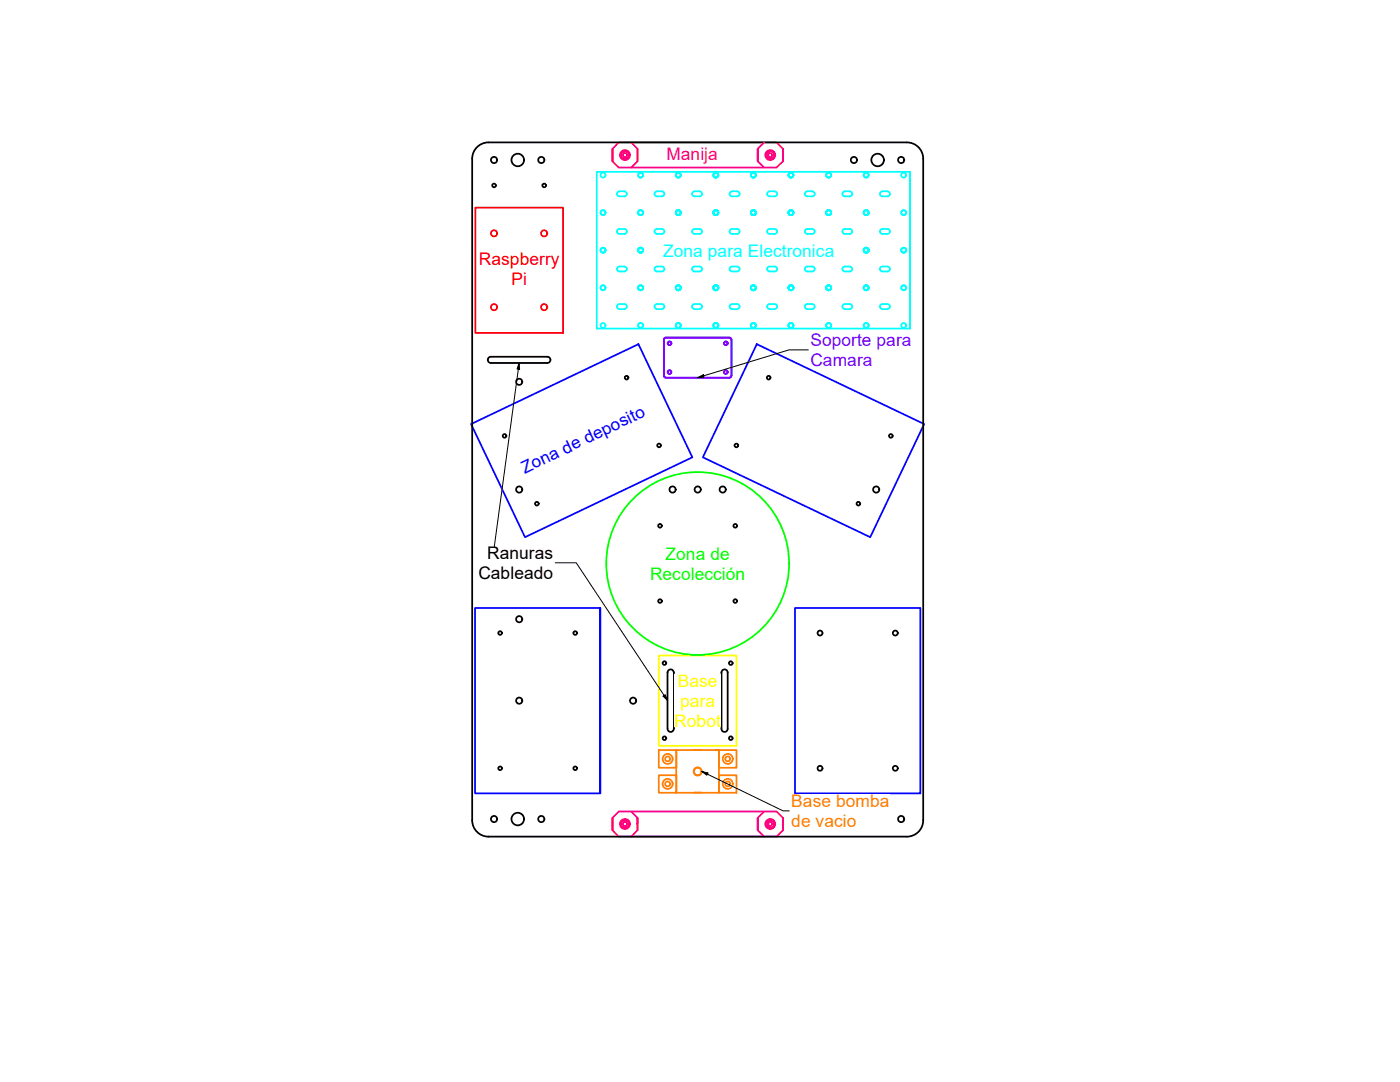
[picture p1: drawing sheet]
<svg xmlns="http://www.w3.org/2000/svg" width="559mm" height="432mm" viewBox="0 0 559 432" stroke-linecap="round" stroke-linejoin="round" font-family="sans-serif">
<!-- layer: Border yellow -->
<path d="M263 261.6h30.9v36h-30.9z" fill="none" stroke="#ff0" stroke-width=".7"/>
<!-- layer: Border Syam -->
<g fill="none" stroke="#0ff" stroke-width=".7">
<path d="M238.2 68.6h125v62.5h-125zM247.2 78.4h2M247.2 76.3h2M247.2 76.4a.98 .98 0 0 0-.9 1 .98 .98 0 0 0 .9 1M249.2 76.4a.98 .98 0 0 1 1 1 .98 .98 0 0 1-1 1M262.2 76.3h2M262.2 76.4a.98 .98 0 0 0-1 1 .98 .98 0 0 0 1 1h2a.98 .98 0 0 0 1-1 .98 .98 0 0 0-1-1M277.2 76.4a.98 .98 0 0 0-1 1 .98 .98 0 0 0 1 1h2a.98 .98 0 0 0 1-1 .98 .98 0 0 0-1-1M277.2 76.3h2M292.2 76.4a.98 .98 0 0 0-1 1 .98 .98 0 0 0 1 1M292.2 78.4h2M292.2 76.3h2"/>
<path d="M294.2 76.4a.98 .98 0 0 1 1 1 .98 .98 0 0 1-1 1M307.2 76.4a.98 .98 0 0 0-1 1 .98 .98 0 0 0 1 1M307.2 78.4h2M307.2 76.3h2M309.2 76.4a.98 .98 0 0 1 1 1 .98 .98 0 0 1-1 1M322.2 76.3h2M322.2 76.4a.98 .98 0 0 0-1 1 .98 .98 0 0 0 1 1h2a.98 .98 0 0 0 1-1 .98 .98 0 0 0-1-1M337.2 76.3h2M337.2 76.4a.98 .98 0 0 0-1 1 .98 .98 0 0 0 1 1h2a.98 .98 0 0 0 1-1 .98 .98 0 0 0-1-1M352.2 76.4a.98 .98 0 0 0-1 1 .98 .98 0 0 0 1 1h2a.98 .98 0 0 0 1-1 .98 .98 0 0 0-1-1M352.2 76.3h2M363.2 68.6v62.5"/>
<path d="M247.2 93.3h2M247.2 91.4h2M247.2 91.4a.98 .98 0 0 0-.9 1 .98 .98 0 0 0 .9 .9M249.2 91.4a.98 .98 0 0 1 1 1 .98 .98 0 0 1-1 .9M261.5 91.7l.7-.3h2a.98 .98 0 0 1 1 .9 .98 .98 0 0 1-1 1h-2.4l-.6-.9zM276.5 91.7l.7-.3h2a.98 .98 0 0 1 1 1 .98 .98 0 0 1-1 .9h-2.4l-.6-.9zM292.2 91.4a.98 .98 0 0 0-1 1 .98 .98 0 0 0 1 .9M292.2 93.3h2M292.2 91.4h2M294.2 91.4a.98 .98 0 0 1 1 1 .98 .98 0 0 1-1 .9M307.2 91.4a.98 .98 0 0 0-1 1 .98 .98 0 0 0 1 .9M307.2 93.3h2"/>
<path d="M307.2 91.4h2M309.2 91.4a.98 .98 0 0 1 1 1 .98 .98 0 0 1-1 .9M321.5 91.7l.7-.3h2a.98 .98 0 0 1 1 .9 .98 .98 0 0 1-1 1h-2.4l-.6-.9zM336.5 91.7l.7-.3h2a.98 .98 0 0 1 1 .9 .98 .98 0 0 1-1 1h-2.4l-.6-.9zM351.5 91.7l.7-.3h2a.98 .98 0 0 1 1 1 .98 .98 0 0 1-1 .9h-2.4l-.6-.9zM247.2 108.3h2M247.2 106.4h2M247.2 106.4a.98 .98 0 0 0-.9 .9 .98 .98 0 0 0 .9 1M249.2 106.4a.98 .98 0 0 1 1 .9 .98 .98 0 0 1-1 1M261.5 106.7l.7-.3h2a.98 .98 0 0 1 1 .9 .98 .98 0 0 1-1 1h-2.4l-.6-1zM276.5 106.7l.7-.3h2a.98 .98 0 0 1 1 1 .98 .98 0 0 1-1 .9h-2.4l-.6-1zM292.2 106.4a.98 .98 0 0 0-1 .9 .98 .98 0 0 0 1 1"/>
<path d="M292.2 108.3h2M292.2 106.4h2M294.2 106.4a.98 .98 0 0 1 1 .9 .98 .98 0 0 1-1 1M307.2 106.4a.98 .98 0 0 0-1 .9 .98 .98 0 0 0 1 1M307.2 108.3h2M307.2 106.4h2M309.2 106.4a.98 .98 0 0 1 1 .9 .98 .98 0 0 1-1 1M321.5 106.7l.7-.3h2a.98 .98 0 0 1 1 .9 .98 .98 0 0 1-1 1h-2.4l-.6-1zM336.5 106.7l.7-.3h2a.98 .98 0 0 1 1 .9 .98 .98 0 0 1-1 1h-2.4l-.6-1zM351.5 106.7l.7-.3h2a.98 .98 0 0 1 1 1 .98 .98 0 0 1-1 .9h-2.4l-.6-1zM247.2 123.4h2M247.2 121.3h2"/>
<path d="M247.2 121.3a.98 .98 0 0 0-.9 1 .98 .98 0 0 0 .9 1M249.2 121.3a.98 .98 0 0 1 1 1 .98 .98 0 0 1-1 1M261.5 121.6l.7-.3h2a1.02 1.02 0 0 1 1 1 1.02 1.02 0 0 1-1 1.1l-2.4-.2-.6-.9zM276.5 121.6l.7-.3h2a1.02 1.02 0 0 1 1 1.1 1.02 1.02 0 0 1-1 1l-2.4-.2-.6-.9zM292.2 121.3a.98 .98 0 0 0-1 1 .98 .98 0 0 0 1 1M292.2 123.4h2M292.2 121.3h2M294.2 121.3a.98 .98 0 0 1 1 1 .98 .98 0 0 1-1 1M307.2 121.3a.98 .98 0 0 0-1 1 .98 .98 0 0 0 1 1M307.2 123.4h2M307.2 121.3h2M309.2 121.3a.98 .98 0 0 1 1 1 .98 .98 0 0 1-1 1"/>
<path d="M321.5 121.6l.7-.3h2a1.02 1.02 0 0 1 1 1 1.02 1.02 0 0 1-1 1.1l-2.4-.2-.6-.9zM336.5 121.6l.7-.3h2a1.02 1.02 0 0 1 1 1 1.02 1.02 0 0 1-1 1.1l-2.4-.2-.6-.9zM351.5 121.6l.7-.3h2a1.02 1.02 0 0 1 1 1.1 1.02 1.02 0 0 1-1 1l-2.4-.2-.6-.9z"/>
<circle cx="240.7" cy="69.9" r=".98"/>
<circle cx="255.7" cy="69.9" r=".98"/>
<circle cx="270.7" cy="69.9" r=".98"/>
<circle cx="285.7" cy="69.9" r=".98"/>
<circle cx="300.7" cy="69.9" r=".98"/>
<circle cx="315.7" cy="69.9" r=".98"/>
<circle cx="330.7" cy="69.9" r=".98"/>
<circle cx="345.7" cy="69.9" r=".98"/>
<circle cx="360.7" cy="69.9" r=".98"/>
<circle cx="240.7" cy="99.9" r=".98"/>
<circle cx="240.7" cy="84.9" r=".98"/>
<circle cx="255.7" cy="99.9" r=".98"/>
<circle cx="255.7" cy="84.9" r=".98"/>
<circle cx="270.7" cy="99.9" r=".98"/>
<circle cx="270.7" cy="84.9" r=".98"/>
<circle cx="285.7" cy="99.9" r=".98"/>
<circle cx="285.7" cy="84.9" r=".98"/>
<circle cx="300.7" cy="99.9" r=".98"/>
<circle cx="300.7" cy="84.9" r=".98"/>
<circle cx="315.7" cy="99.9" r=".98"/>
<circle cx="315.7" cy="84.9" r=".98"/>
<circle cx="330.7" cy="99.9" r=".98"/>
<circle cx="330.7" cy="84.9" r=".98"/>
<circle cx="345.7" cy="99.9" r=".98"/>
<circle cx="345.7" cy="84.9" r=".98"/>
<circle cx="360.7" cy="99.9" r=".98"/>
<circle cx="360.7" cy="84.9" r=".98"/>
<circle cx="240.7" cy="114.8" r=".98"/>
<circle cx="255.7" cy="114.8" r=".98"/>
<circle cx="270.7" cy="114.8" r=".98"/>
<circle cx="285.7" cy="114.8" r=".98"/>
<circle cx="300.7" cy="114.8" r=".98"/>
<circle cx="315.7" cy="114.8" r=".98"/>
<circle cx="330.7" cy="114.8" r=".98"/>
<circle cx="345.7" cy="114.8" r=".98"/>
<circle cx="360.7" cy="114.8" r=".98"/>
<circle cx="240.7" cy="129.9" r=".98"/>
<circle cx="255.7" cy="129.9" r=".98"/>
<circle cx="270.7" cy="129.9" r=".98"/>
<circle cx="285.7" cy="129.9" r=".98"/>
<circle cx="300.7" cy="129.9" r=".98"/>
<circle cx="315.7" cy="129.9" r=".98"/>
<circle cx="330.7" cy="129.9" r=".98"/>
<circle cx="345.7" cy="129.9" r=".98"/>
<circle cx="360.7" cy="129.9" r=".98"/>
</g>
<!-- layer: Border Pink -->
<g fill="none" stroke="#ff0080" stroke-width=".7">
<path d="M244.5 59.4v5zM244.5 59.4l2.5-2.6h62.9l2.6 2.6v5v-5v5l-2.6 2.5h-62.9l-2.5-2.5M252 56.8l2.4 2.6v5M254.4 59.4v5l-2.4 2.5M302.5 59.4v5zM305 56.8l-2.5 2.6M248 61l1.5-.7 1.4 .7v1.7l-1.4 .8-1.5-.8zM302.5 64.4l2.5 2.5M306.1 61l1.4-.7 1.4 .7v1.7l-1.4 .8-1.4-.8zM244.5 326.4l2.5-2.6h62.9l2.6 2.6v4.9v-4.9v4.9l-2.6 2.6h-62.9l-2.5-2.6M244.5 326.4v4.9zM248 328l1.5-.8 1.4 .8v1.7l-1.4 .8-1.5-.8z"/>
<path d="M252 323.8l2.4 2.6M254.4 331.3v-4.9v4.9l-2.4 2.6M302.5 326.4v4.9zM302.5 331.3l2.5 2.6M305 323.8l-2.5 2.6M306.1 328l1.4-.8 1.4 .8v1.7l-1.4 .8-1.4-.8z"/>
<circle cx="249.5" cy="61.9" r="2"/>
<circle cx="249.5" cy="61.9" r=".79"/>
<circle cx="307.4" cy="61.9" r="2"/>
<circle cx="307.4" cy="61.9" r=".79"/>
<circle cx="249.5" cy="328.8" r="2"/>
<circle cx="249.5" cy="328.8" r=".79"/>
<circle cx="307.4" cy="328.8" r="2"/>
<circle cx="307.4" cy="328.8" r=".79"/>
</g>
<!-- layer: Border blue -->
<path d="M302.1 137.4l66.8 31.8-21.6 45.2-66.8-31.9zM188 169.2l66.8-31.8 21.6 45.1-66.9 31.9zM239.6 242.6v74h-50v-74h50v74M317.3 242.6h50v74h-50z" fill="none" stroke="#00f" stroke-width=".7"/>
<!-- layer: Border (ANSI) -->
<g fill="none" stroke="#000" stroke-width=".7">
<path d="M361.9 56.8h-166.9a6.5 6.5 0 0 0-6.5 6.5v264M362 56.8a6.5 6.5 0 0 1 6.5 6.5v264M195.2 142.6l.7-.2h22.6a1.24 1.24 0 0 1 1.2 1.2 1.24 1.24 0 0 1-1.3 1.2h-22.5a1.24 1.24 0 0 1-1.1-.8 1.24 1.24 0 0 1 .4-1.4zM263.8 177.8a.73 .73 0 0 0-1-.7 .73 .73 0 0 0-.3 1.2 .73 .73 0 0 0 1.2-.2l.1-.3M294.6 177.8a.73 .73 0 0 0-1-.7 .73 .73 0 0 0-.2 1.2 .73 .73 0 0 0 1.2-.2v-.3M266.4 268.4v22.5a1.24 1.24 0 0 0 1.3 1.2 1.24 1.24 0 0 0 1.2-1.2M266.4 268.4a1.24 1.24 0 0 1 1.3-1.3 1.24 1.24 0 0 1 1.2 1.3M269 268.4v22.4M288 268.4v22.5a1.24 1.24 0 0 0 1.2 1.2 1.24 1.24 0 0 0 1.2-1.2v-22.5M288 268.4a1.24 1.24 0 0 1 1.2-1.3 1.24 1.24 0 0 1 1.2 1.3M188.5 327.4a6.5 6.5 0 0 0 6.5 6.5h166.9M368.5 327.4a6.5 6.5 0 0 1-6.5 6.5"/>
<circle cx="197.2" cy="63.8" r="1.24"/>
<circle cx="197.2" cy="74" r=".73"/>
<circle cx="206.7" cy="63.8" r="2.51"/>
<circle cx="216.1" cy="63.8" r="1.24"/>
<circle cx="217.2" cy="74" r=".73"/>
<circle cx="340.8" cy="63.8" r="1.24"/>
<circle cx="350.3" cy="63.8" r="2.51"/>
<circle cx="359.7" cy="63.8" r="1.24"/>
<circle cx="207.2" cy="152.4" r="1.24"/>
<circle cx="250.1" cy="150.7" r=".73"/>
<circle cx="306.8" cy="150.7" r=".73"/>
<circle cx="201.4" cy="174" r=".73"/>
<circle cx="355.6" cy="174" r=".73"/>
<circle cx="207.2" cy="195.4" r="1.24"/>
<circle cx="268.4" cy="195.4" r="1.24"/>
<circle cx="278.5" cy="195.4" r="1.24"/>
<circle cx="288.4" cy="195.4" r="1.24"/>
<circle cx="349.7" cy="195.4" r="1.24"/>
<circle cx="214.3" cy="201" r=".73"/>
<circle cx="263.4" cy="209.8" r=".73"/>
<circle cx="293.5" cy="209.8" r=".73"/>
<circle cx="342.6" cy="201" r=".73"/>
<circle cx="207.2" cy="227.1" r="1.24"/>
<circle cx="263.4" cy="239.9" r=".73"/>
<circle cx="293.5" cy="239.9" r=".73"/>
<circle cx="199.6" cy="252.6" r=".73"/>
<circle cx="207.2" cy="247.1" r="1.24"/>
<circle cx="229.6" cy="252.6" r=".73"/>
<circle cx="327.3" cy="252.6" r=".98"/>
<circle cx="357.3" cy="252.6" r=".98"/>
<circle cx="207.2" cy="279.6" r="1.24"/>
<circle cx="252.7" cy="279.6" r="1.24"/>
<circle cx="265.2" cy="264.6" r=".73"/>
<circle cx="278.5" cy="279.6" r=".03"/>
<circle cx="291.7" cy="264.6" r=".73"/>
<circle cx="265.2" cy="294.6" r=".73"/>
<circle cx="291.7" cy="294.6" r=".73"/>
<circle cx="199.6" cy="306.6" r=".73"/>
<circle cx="229.6" cy="306.6" r=".73"/>
<circle cx="327.3" cy="306.6" r=".98"/>
<circle cx="357.3" cy="306.6" r=".98"/>
<circle cx="197.2" cy="326.9" r="1.24"/>
<circle cx="206.7" cy="326.9" r="2.51"/>
<circle cx="216.1" cy="326.9" r="1.24"/>
<circle cx="340.8" cy="326.9" r="1.24"/>
<circle cx="350.3" cy="326.9" r="2.51"/>
<circle cx="359.7" cy="326.9" r="1.24"/>
</g>
<!-- layer: Border violet -->
<g fill="none" stroke="#8000ff" stroke-width=".7">
<path d="M291.9 135.5l-.2-.5-.5-.3-25.8 .1-.4 .7v14.5l.2 .5 .5 .2M292 135.5v14.5M265.7 150.7h25.5M291.9 150l-.2 .5-.5 .2"/>
<circle cx="267.2" cy="137" r=".73"/>
<circle cx="289.7" cy="137" r=".73"/>
<circle cx="267.2" cy="148.5" r=".73"/>
<circle cx="289.7" cy="148.5" r=".73"/>
</g>
<!-- layer: Border red -->
<g fill="none" stroke="#f00" stroke-width=".7">
<path d="M189.7 82.9h35v49.9h-35zM198.4 122.6a1.24 1.24 0 0 0-1.7-1.1 1.24 1.24 0 0 0-.3 2 1.24 1.24 0 0 0 2-.5v-.4M218.4 122.6a1.24 1.24 0 0 0-1.7-1.1 1.24 1.24 0 0 0-.3 2 1.24 1.24 0 0 0 2-.5v-.4"/>
<circle cx="197.2" cy="93.1" r="1.24"/>
<circle cx="217.2" cy="93.1" r="1.24"/>
</g>
<!-- layer: Border Orange -->
<g fill="none" stroke="#ff8000" stroke-width=".7">
<path d="M263 299.3h6.9v7.1h-6.9zM277 299.3h3M285.4 299.3h1.6v17.1h-17.1v-17.1h17.1v1.6M287 299.3h6.9v7.1h-6.9zM263 309.4h6.9v7h-6.9zM277 316.4h3M287 309.4h6.9v7h-6.9z"/>
<circle cx="266.5" cy="312.8" r="2"/>
<circle cx="266.5" cy="302.9" r="2"/>
<circle cx="266.5" cy="302.9" r=".98"/>
<circle cx="266.5" cy="312.8" r=".98"/>
<circle cx="278.5" cy="307.9" r="1.62"/>
<circle cx="278.5" cy="307.9" r="1.49"/>
<circle cx="290.5" cy="312.8" r="2"/>
<circle cx="290.5" cy="302.9" r="2"/>
<circle cx="290.5" cy="302.9" r=".98"/>
<circle cx="290.5" cy="312.8" r=".98"/>
</g>
<!-- layer: Border green -->
<circle cx="278.5" cy="224.9" r="36.5" fill="none" stroke="#0f0" stroke-width=".7"/>
<!-- layer: Symbol (ANSI) -->
<g fill="#fff">
<path d="M259.5 218.4h38v12.9h-38z" fill-rule="evenodd"/>
<path d="M264.7 97.7h68.4v6.4h-68.4z" fill-rule="evenodd"/>
<path d="M269.1 269.2h18.7v20.8h-18.7z" fill-rule="evenodd"/>
</g>
<path d="M322.6 139.6h-7.7l-36.5 11.1M278.4 150.7l2.3-1.2 .3 1zM280.1 307.8l2.5 .7-.5 .9zM280.1 307.8l32.4 15.8h2.5" fill="none" stroke="#000" stroke-width=".4"/>
<path d="M278.4 150.7l2.3-1.2 .3 1zM280.1 307.8l2.5 .7-.5 .9z" fill="#000"/>
<path d="M315.8 317.1h39.3v13h-39.3z" fill-rule="evenodd" fill="#fff"/>
<path d="M221.6 224.6h8.4l36.4 55M264.7 277.8l.8-.6 .9 2.4z" fill="none" stroke="#000" stroke-width=".4"/>
<path d="M264.7 277.8l.8-.6 .9 2.4z" fill="#000"/>
<path d="M190.9 218.1h29.9v13h-29.9z" fill-rule="evenodd" fill="#fff"/>
<path d="M207.2 144.8l.2 2.6-1-.1zM207.2 144.8l-9.9 73.3" fill="none" stroke="#000" stroke-width=".4"/>
<path d="M207.2 144.8l.2 2.6-1-.1z" fill="#000"/>
<text font-size="6.9" fill="#ff0080" x="266" y="63.8">Manija</text>
<g font-size="6.9" fill="#f00">
<text x="191.1" y="105.7">Raspberry</text>
<text x="204.2" y="113.6">Pi</text>
</g>
<text font-size="6.9" fill="#0ff" x="264.7" y="102.7">Zona para Electronica</text>
<g font-size="6.9" fill="#8000ff">
<text x="323.5" y="138.2">Soporte para</text>
<text x="323.5" y="146">Camara</text>
</g>
<text font-size="6.9" fill="#00f" x="209.4" y="189.1" transform="rotate(-26 209.4 189.1)">Zona de deposito</text>
<g font-size="6.9">
<text x="194.4" y="223.1">Ranuras</text>
<text x="190.9" y="231">Cableado</text>
</g>
<g font-size="6.9" fill="#0f0">
<text x="265.6" y="223.4">Zona de</text>
<text x="259.5" y="231.3">Recolección</text>
</g>
<g font-size="6.9" fill="#ff0">
<text x="270.5" y="274.2">Base</text>
<text x="271.5" y="282.1">para</text>
<text x="269.1" y="289.9">Robot</text>
</g>
<g font-size="6.9" fill="#ff8000">
<text x="315.8" y="322.1">Base bomba</text>
<text x="315.8" y="330">de vacio</text>
</g>
</svg>
